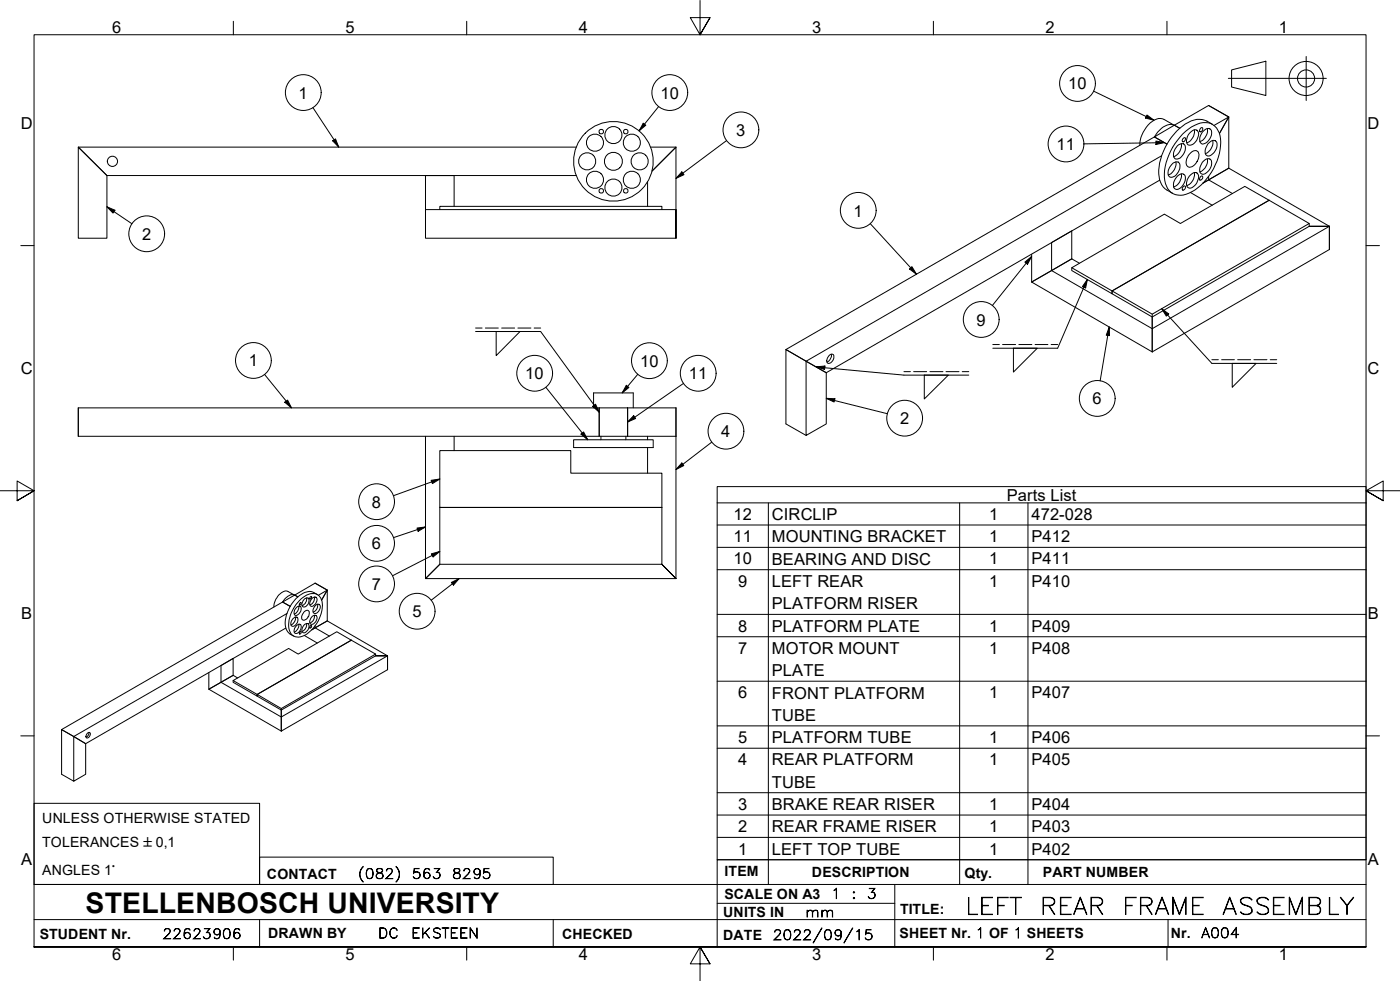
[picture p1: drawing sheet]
<svg xmlns="http://www.w3.org/2000/svg" width="410mm" height="287mm" viewBox="0 0 410 287" stroke-linecap="round" stroke-linejoin="round" font-family="sans-serif">
<!-- layer: Visible Edges(ISO) -->
<g fill="none" stroke="#000" stroke-width=".29">
<path d="M346.3 39.3a10.1 10.1 0 0 1 6.8-3.4 4.6 4.6 0 0 1 4.3 4.8 17.4 17.4 0 0 1-9.2 15.8 4.6 4.6 0 0 1-7.1-3.7 17.4 17.4 0 0 1 5.2-13.5zM348.2 39.1l.4-.4a1.29 1.29 0 0 1 1.8-.6 1.29 1.29 0 0 1 .4 1.9 2.8 2.8 0 0 1-2.9 2.4 2.49 2.49 0 0 1 .3-3.3zM349.7 38a3.6 3.6 0 0 1-2.2 3.8M351.6 37.5l.2-.1a.6 .6 0 0 1 .3 .8 .6 .6 0 0 1-.8 .2zM352 38.7l.4-.4a1.31 1.31 0 0 1 1.8-.6 1.31 1.31 0 0 1 .5 1.9 2.91 2.91 0 0 1-2.9 2.5 2.56 2.56 0 0 1 .2-3.4zM353.5 37.6a3.6 3.6 0 0 1-2.2 3.8M353.9 30.9l-10 5.8 1.5 .8-1.5-.8-5.9 3.4 3.7 2.1-3.7-2.1-107.9 62.2 11.8 6.8M353.9 30.9l5.9 3.3-2.7 4.9 2.7-4.9v15M353.9 30.9l5.9 3.3-4.3 2.5M355 36.4a6.3 6.3 0 0 0-7.9-.1 17.8 17.8 0 0 0-7.7 15.5l.5 1.6a5.3 5.3 0 0 0 3.4 3.2M22.9 43.1l8.4 8.3v18.3h-8.4zM31.3 51.4h137.4"/>
<path d="M168.7 43.1h-145.8l8.4 8.3M189.6 53.2v7.2M190.5 43.1h7.4l-7 7 7-7v26.6v-8.3h-73.3v8.3h73.3M338.1 40a6.4 6.4 0 0 1 4.8-3.6l.9 .3-3-1.8a4.1 4.1 0 0 0-4.6 1.6 9.2 9.2 0 0 0-2.4 6M339.6 52.7l-97.7 56.4M340.1 45.6l-104.1 60.1v21.8l5.9-3.4v-15M343.2 48.1a1.24 1.24 0 0 1 1.5-.7 1.24 1.24 0 0 1 .8 1.4 2.87 2.87 0 0 1-3 3 2.64 2.64 0 0 1 .7-3.7zM344.3 47.4a3.6 3.6 0 0 1-2.2 3.8M344.7 51.6a1.31 1.31 0 0 1 1.9-.6 1.31 1.31 0 0 1 .4 1.8 3.1 3.1 0 0 1-2.6 2.6 1.95 1.95 0 0 1-.3-3zM344.7 42.7l.4-.3a1.16 1.16 0 0 1 1.5-.3 1.16 1.16 0 0 1 .5 1.4 2.98 2.98 0 0 1-3 3 2.72 2.72 0 0 1 .6-3.8zM345.9 50.9a3.6 3.6 0 0 1-2.2 3.9M345.9 42.1a3.6 3.6 0 0 1-2.2 3.8"/>
<path d="M346.3 40.7l.6-.4a.66 .66 0 0 1 .1 .8 .66 .66 0 0 1-.8 .3zM346.5 54.6l.2-.2a.64 .64 0 0 1 .4 .8 .64 .64 0 0 1-.8 .4l-.2-.3zM348.2 51.6l.4-.4a1.29 1.29 0 0 1 1.8-.6 1.29 1.29 0 0 1 .4 1.9 3.1 3.1 0 0 1-2.6 2.6 1.66 1.66 0 0 1-.5-2.6zM348.4 45l.3-.3a1.27 1.27 0 0 1 1.7-.6 1.27 1.27 0 0 1 .6 1.6 3.1 3.1 0 0 1-3.1 3.1 2.38 2.38 0 0 1 .1-3.3zM348.6 56.3l6.4 3.8M349.7 50.5a3.6 3.6 0 0 1-2.2 3.9M351.6 51.6l.2-.1a.6 .6 0 0 1 .3 .8 .6 .6 0 0 1-.8 .3zM352 47.5a1.56 1.56 0 0 1 2.7-.4 3.4 3.4 0 0 1-2.7 3.9 1.92 1.92 0 0 1-.2-3zM353.5 46.5a3.6 3.6 0 0 1-2.2 3.8M353.6 42.2l.4-.4a1.31 1.31 0 0 1 1.8-.6 1.31 1.31 0 0 1 .5 1.9 3.3 3.3 0 0 1-2.7 2.6 1.92 1.92 0 0 1-.2-3zM353.9 51.6v1.1l7 4M355.1 41.2a3.6 3.6 0 0 1-2.2 3.8"/>
<path d="M359.8 49.2l-7.6 4.4M359.8 49.2l29.5 17v6.8M128.8 61.4v-1h65v1M133 60.4v-9h-8.4v10M302.1 74.4v8.2l11.7-6.8M313.8 75.8l-11.7 6.8 35.3 20.4M313.8 78.4l27.1-15.7 4.7 2.7 18.9-10.8 7.1 4-46 26.6zM313.8 75.8l2.2 1.2M383.3 66.2h6h-6M383.3 66.2l-45.9 26.6-11.8-6.8v-.8v.8l-11.8-6.8v-.8M383.3 65.4v.8M389.3 73v-6.8l-51.9 30-29.5-17v-8.2l5.9-3.4v8.2"/>
<path d="M389.3 73l-51.9 30M325.6 85.2l46-26.6 11.7 6.8-45.9 26.6zM337.4 92v11M22.9 119.4h152.6v8.3h-152.6zM173.8 119.4v-4.4h11.6v4.4M175.5 119.4h22.4v8.3h-14.1v-8.3v8.3h-8.3zM241.9 109.1l-11.8-6.8v21.8l5.9 3.4M242.7 104.2a.8 .8 0 0 1 1.1-.5 .8 .8 0 0 1 .4 1.1 1.4 1.4 0 0 1-1.9 1.4l-.2-.9zM243.4 103.7a2.22 2.22 0 0 1-1.3 2.3M124.6 127.7v41.7l4.2-4.2v-16.7h65v16.7h-65l-4.2 4.2h73.3l-4.1-4.2 4.1 4.2v-41.7M128.8 131.9h38.3v6.6h26.7v10h-65zM133 127.7v4.2"/>
<path d="M168 128.7h23.3v2.3h-23.3zM176 127.7v1M183.3 127.7v1M189.6 127.7v1M189.6 131v7.5M82.7 176.2l-64.7 37.4 7.1 4.1M82.7 176.2a3.3 3.3 0 0 1 3.5-2l-1.8-1a2.88 2.88 0 0 0-3.3 1.8l-.7 1.4-.2 1.3M84 179.6l-62.4 36v13.1l3.5-2.1v-8.9M86.8 177.8a.77 .77 0 0 1 1.1-.3 .77 .77 0 0 1 .2 1.1 1.48 1.48 0 0 1-1.9 1.4 2.07 2.07 0 0 1 .6-2.2zM87.4 177.4a2.1 2.1 0 0 1-1.2 2.3M87.7 175.8a5.1 5.1 0 0 1 4.9-1.9 4 4 0 0 1 1.7 4.5 10.5 10.5 0 0 1-6 7.9 2.79 2.79 0 0 1-3.8-3 10.6 10.6 0 0 1 3.2-7.5zM87.9 176.4a.33 .33 0 0 1 .2 .4 .33 .33 0 0 1-.5 .1z"/>
<path d="M89 179.2a.81 .81 0 0 1 .8-.6 .81 .81 0 0 1 .8 .7 1.97 1.97 0 0 1-1.9 2.2 1.52 1.52 0 0 1 .3-2.3zM89.1 175.4a.77 .77 0 0 1 1.1-.4 .77 .77 0 0 1 .2 1.2 1.34 1.34 0 0 1-1.8 1.3 1.81 1.81 0 0 1 .5-2.1zM89.8 175a2.4 2.4 0 0 1-1.3 2.3M90.9 174.7l.1-.1a.37 .37 0 0 1 .2 .5 .37 .37 0 0 1-.5 .2zM91.4 175.1a.85 .85 0 0 1 1.3-.2 .85 .85 0 0 1-.1 1.3 1.37 1.37 0 0 1-1.7 1.1 1.88 1.88 0 0 1 .5-2.2zM92.1 174.8a2.05 2.05 0 0 1-1.4 2.3M92.3 170.7l3.5 2-1.6 3 1.6-3v9.1M92.3 170.7l-6 3.5 .9 .5-.9-.5-3.6 2 2.3 1.3-2.3-1.3M92.3 170.7l3.5 2-2.6 1.6M92.6 177.1a.84 .84 0 0 1 1.2 .1 .84 .84 0 0 1-.2 1.2 1.28 1.28 0 0 1-1.8 1 1.89 1.89 0 0 1 .8-2.3zM93 174.1a4.1 4.1 0 0 0-5.8 .7 9.9 9.9 0 0 0-3.4 9.4l.8 1.2 1.4 .8M93 176.9a2.05 2.05 0 0 1-1.3 2.2"/>
<path d="M61.2 196.9v4.9l7.1-4.1M68.3 197.7l-7.1 4.1 21.2 12.2M68.3 199.2l16.2-9.4 2.8 1.7 11.3-6.6 4.3 2.5-27.6 15.9zM68.3 197.7l1.3 .8M83.7 183.8l-58.6 33.9M85.9 181.1a.77 .77 0 0 1 1-.4 .77 .77 0 0 1 .3 1.1 1.4 1.4 0 0 1-1.9 1.3 1.94 1.94 0 0 1 .6-2zM86.5 180.6a2.24 2.24 0 0 1-1.3 2.4M86.8 183.1a.77 .77 0 0 1 1.1-.3 .77 .77 0 0 1 .2 1.1 1.4 1.4 0 0 1-1.9 1.3 2 2 0 0 1 .6-2.1zM87.4 182.8a2.22 2.22 0 0 1-1.2 2.3M87.8 185.1l.1-.2a.36 .36 0 0 1 .2 .4 .36 .36 0 0 1-.5 .2zM89.1 182.9a.79 .79 0 0 1 1.1-.3 .79 .79 0 0 1 .2 1.1 1.42 1.42 0 0 1-1.8 1.4 1.88 1.88 0 0 1 .5-2.2zM89.1 186l3.8 2.2"/>
<path d="M89.8 182.5a2.25 2.25 0 0 1-1.3 2.3M90.9 183.2l.1-.1a.36 .36 0 0 1 .2 .5 .36 .36 0 0 1-.5 .1zM91.4 180.5a.85 .85 0 0 1 1.3-.2 .85 .85 0 0 1-.1 1.3 1.17 1.17 0 0 1-.6 1 1.17 1.17 0 0 1-1.3-.2v-.8zM92.1 180.1a2.16 2.16 0 0 1-1.4 2.3M92.3 183.1v.7l4.2 2.4M95.8 181.8l-4.5 2.6M95.8 181.8l17.7 10.2v4M110 192h3.5h-3.5M110 192l-27.6 15.8-7.1-4v-.5v.5l-7-4.1v-.5M110 191.5v.5M113.5 196v-4l-31.1 17.9-17.7-10.2v-4.9l3.6-2.1v5M113.5 196l-31.1 18"/>
<path d="M25.1 217.7l-7.1-4.1v13l3.6 2.1M25.5 214.7a.52 .52 0 0 1 .8-.3 .52 .52 0 0 1 .1 .9 .63 .63 0 0 1-.5 .7 .63 .63 0 0 1-.8-.4zM26 214.4a1.26 1.26 0 0 1-.8 1.4M75.3 203.3l27.6-15.9 7.1 4.1-27.6 15.9zM82.4 207.4v6.6"/>
<circle cx="176.1" cy="38.5" r=".67"/>
<circle cx="179.6" cy="39.5" r="2.51"/>
<circle cx="183.2" cy="38.5" r=".67"/>
<circle cx="32.9" cy="47.2" r="1.49"/>
<circle cx="171.9" cy="47.2" r="2.51"/>
<circle cx="174.2" cy="41.8" r="2.51"/>
<circle cx="174.2" cy="52.6" r="2.51"/>
<circle cx="176.1" cy="55.9" r=".67"/>
<circle cx="179.6" cy="54.9" r="2.51"/>
<circle cx="179.6" cy="47.2" r="2.64"/>
<circle cx="179.6" cy="47.2" r="11.7"/>
<circle cx="183.2" cy="55.9" r=".67"/>
<circle cx="185" cy="41.8" r="2.51"/>
<circle cx="185" cy="52.6" r="2.51"/>
<circle cx="187.3" cy="47.2" r="2.51"/>
</g>
<!-- layer: Symbols(ISO) -->
<g fill="none" stroke="#000" stroke-width=".29">
<path d="M91.6 31.5l7.6 11.6M188.3 36.1l.8 .6-2 1.6zM192.8 31.2l-5.7 7.1M320.2 26.7l17.7 8.5M335.9 33.7l2 1.5-2.5-.6zM97.4 41.2l.8-.5 1 2.4zM199.6 50.3l.7 .8-2.4 1.1zM212.7 41.2l-14.8 11M338.5 41.3l2.4 .4-2.4 .6zM340.9 41.7l-23.5 .4M31.3 60.5l2.4 1-.6 .9zM31.3 60.5l7.3 5"/>
<path d="M254.8 65.5l13.6 14.8M266.3 78.8l.7-.7 1.4 2.2zM300.1 76.7l2-1.6-1.2 2.3zM302.1 75.1l-11.5 14.3M139.3 97h19l17.2 23.7M139.3 96h1.9M142.1 96h3.8M145.3 97h7l-7 7.1zM146.9 96h3.8M151.6 96h3.8M156.4 96h1.9M318.4 81.8l-.5 2.5-1-.4z"/>
<path d="M318.4 81.8l-8.7 20.1h-19M324.8 95.7l.1 2.5-1-.1zM324.8 95.7l-2.7 15.8M340.2 90.4l2 1.5-.7 .6zM340.2 90.4l14.6 16h19M77.5 109.6l7.8 9.8M79.4 105.5a5.2 5.2 0 0 0-7.6-4.6 5.2 5.2 0 0 0-.7 8.9 5.2 5.2 0 0 0 8.3-3.4v-.9M83.4 117.7l.8-.6 1.1 2.3zM159.8 113.4l12.3 15.3M173.5 118.9l.9-.6 1.1 2.4zM183.4 112.8l.7 .6-1.9 1.6zM186.8 109.6l-4.6 5.4"/>
<path d="M200.2 112.2l-16.4 11.3M239 107.4l2.6-.3-.2 1.1zM239 107.4l25.7 2.4h19M241.9 116.6l2.6 .1-.3 1zM241.9 116.6l17.9 4.5M264.7 108.8h1.9M267.5 108.8h3.8M270.6 109.8h7.1l-7.1 7zM272.3 108.8h3.8M277 108.8h3.8M281.7 108.8h2M290.7 100.9h1.9"/>
<path d="M293.6 100.9h3.8M296.7 101.9h7l-7 7zM298.3 100.9h3.8M303.1 100.9h3.7M307.8 100.9h1.9M354.8 105.3h1.9M357.7 105.3h3.7M360.8 106.4h7l-7 7zM362.4 105.3h3.8M367.2 105.3h3.8M371.9 105.3h1.9M170.1 127.1l.8-.7 1.2 2.3z"/>
<path d="M185.5 121.7l.6 .8-2.3 1zM199.6 135.5l.6 .8-2.3 1.1zM208.4 129.4l-10.5 8M122.1 154.6l2.5-.3-2.2 1.2zM124.6 154.3l-9.3 3.1M126.2 140.6l2.6-.4-2.2 1.4zM128.8 140.2l-13.6 4.9M210 147.2v-4.8h190v4.8M210 147.2v104.5h190v-104.5M210 147.2h190M210 153.7h190M225 147.2v104.5"/>
<path d="M281 147.2v104.5M301 147.2v104.5M126.3 162.1l2.5-.7-2 1.6zM128.8 161.4l-13.9 7.1M132.1 170.5l2.3-1.1-1.6 1.9zM134.4 169.4l-8.2 6.3M210 160.2h190M210 166.8h190M210 179.8h190M210 186.4h190M210 199.4h190M210 212.5h190"/>
<path d="M210 219h190M210 232h190M210 238.6h190M210 245.1h190"/>
<circle cx="88.8" cy="27.1" r="5.2"/>
<circle cx="196.1" cy="27.1" r="5.2"/>
<circle cx="216.9" cy="38" r="5.2"/>
<circle cx="315.5" cy="24.4" r="5.2"/>
<circle cx="312.1" cy="42.1" r="5.2"/>
<circle cx="43" cy="68.4" r="5.2"/>
<circle cx="251.3" cy="61.6" r="5.2"/>
<circle cx="287.3" cy="93.5" r="5.2"/>
<circle cx="156.6" cy="109.3" r="5.2"/>
<circle cx="190.2" cy="105.6" r="5.2"/>
<circle cx="204.4" cy="109.3" r="5.2"/>
<circle cx="321.3" cy="116.6" r="5.2"/>
<circle cx="212.6" cy="126.2" r="5.2"/>
<circle cx="264.9" cy="122.4" r="5.2"/>
<circle cx="110.3" cy="146.9" r="5.2"/>
<circle cx="110.3" cy="159" r="5.2"/>
<circle cx="110.3" cy="170.9" r="5.2"/>
<circle cx="122.1" cy="178.9" r="5.2"/>
</g>
<!-- layer: Border_0 -->
<g fill="none" stroke="#000" stroke-width=".29">
<path d="M68.3 6.2v4M136.7 6.2v4M205 .1v10.1l-2.9-5h5.8l-2.9 5 2.9-5M273.3 6.2v4M341.7 6.2v4M6.1 71.9h3.9M400 71.9h3.9M0 143.7h10l-5-2.9v5.8l5-2.9-5 2.9M410 143.7h-10l5-2.9v5.8l-5-2.9 5 2.9M6.1 215.4h3.9M400 215.4h3.9M10 277.2v-267h390v267h-390h390"/>
<path d="M68.3 277.2v3.9M136.7 277.2v3.9M273.3 277.2v3.9M341.7 277.2v3.9M207.9 282.1l-2.9-4.9 2.9 4.9h-5.8l2.9-4.9v10"/>
</g>
<!-- layer: Sketch Geometry(ISO) -->
<g fill="none" stroke="#000" stroke-width=".29">
<path d="M382.5 16.5v12.9M359.7 22.9h28.7M360.6 20.5l10-2.6v10.1l-10-2.5zM10 235.2h66v23.7h-66zM10 258.9h390M76 250.9h86v8h-86zM225 251.7v7.2M262 258.9v18.3M281 251.7v7.2M301 251.7v7.2M400 251.7h-190v25.5M10 277.2h390"/>
<path d="M10 269.2h390M76 269.2v8M162 269.2v8M210 264.4h52M342 269.2v8"/>
<circle cx="382.4" cy="23" r="5"/>
<circle cx="382.4" cy="23" r="2.51"/>
</g>
<!-- layer: Symbols(ISO) -->
<g fill="#000">
<path d="M188.3 36.1l.8 .6-2 1.6z" fill-rule="evenodd"/>
<path d="M335.9 33.7l2 1.5-2.5-.6z" fill-rule="evenodd"/>
<path d="M97.4 41.2l.8-.5 1 2.4z" fill-rule="evenodd"/>
<path d="M199.6 50.3l.7 .8-2.4 1.1z" fill-rule="evenodd"/>
<path d="M338.5 41.3l2.4 .4-2.4 .6z" fill-rule="evenodd"/>
<path d="M31.3 60.5l2.4 1-.6 .9z" fill-rule="evenodd"/>
<path d="M266.3 78.8l.7-.7 1.4 2.2z" fill-rule="evenodd"/>
<path d="M300.1 76.7l2-1.6-1.2 2.3z" fill-rule="evenodd"/>
<path d="M318.4 81.8l-.5 2.5-1-.4z" fill-rule="evenodd"/>
<path d="M324.8 95.7l.1 2.5-1-.1z" fill-rule="evenodd"/>
<path d="M340.2 90.4l2 1.5-.7 .6z" fill-rule="evenodd"/>
<path d="M83.4 117.7l.8-.6 1.1 2.3z" fill-rule="evenodd"/>
<path d="M173.5 118.9l.9-.6 1.1 2.4z" fill-rule="evenodd"/>
<path d="M183.4 112.8l.7 .6-1.9 1.6z" fill-rule="evenodd"/>
<path d="M239 107.4l2.6-.3-.2 1.1z" fill-rule="evenodd"/>
<path d="M241.9 116.6l2.6 .1-.3 1z" fill-rule="evenodd"/>
<path d="M170.1 127.1l.8-.7 1.2 2.3z" fill-rule="evenodd"/>
<path d="M185.5 121.7l.6 .8-2.3 1z" fill-rule="evenodd"/>
<path d="M199.6 135.5l.6 .8-2.3 1.1z" fill-rule="evenodd"/>
<path d="M122.1 154.6l2.5-.3-2.2 1.2z" fill-rule="evenodd"/>
<path d="M126.2 140.6l2.6-.4-2.2 1.4z" fill-rule="evenodd"/>
<path d="M126.3 162.1l2.5-.7-2 1.6z" fill-rule="evenodd"/>
<path d="M132.1 170.5l2.3-1.1-1.6 1.9z" fill-rule="evenodd"/>
</g>
<text font-size="8.3" x="25.1" y="267.2">STELLENBOSCH UNIVERSITY</text>
<g font-size="6.7">
<text x="282.6" y="267.7">LEFT</text>
<text x="304.5" y="267.7">REAR</text>
<text x="328.6" y="267.7">FRAME</text>
<text x="357.9" y="267.7">ASSEMBLY</text>
</g>
<g font-size="4.8">
<text x="32.8" y="9.7">6</text>
<text x="101.2" y="9.7">5</text>
<text x="169.5" y="9.7">4</text>
<text x="237.8" y="9.7">3</text>
<text x="306.1" y="9.7">2</text>
<text x="374.5" y="9.7">1</text>
<text x="87.4" y="28.8">1</text>
<text x="193.4" y="28.8">10</text>
<text x="312.8" y="26.2">10</text>
<text x="6.1" y="37.8">D</text>
<text x="215.6" y="39.8">3</text>
<text x="400.4" y="37.8">D</text>
<text x="309.4" y="44">11</text>
<text x="249.9" y="63.4">1</text>
<text x="41.6" y="70.2">2</text>
<text x="285.9" y="95.3">9</text>
<text x="72.8" y="107.3">1</text>
<text x="187.5" y="107.3">10</text>
<text x="6.1" y="109.6">C</text>
<text x="153.8" y="111">10</text>
<text x="201.7" y="111">11</text>
<text x="400.4" y="109.6">C</text>
<text x="319.9" y="118.4">6</text>
<text x="263.5" y="124.2">2</text>
<text x="211.2" y="128">4</text>
<text x="108.9" y="148.7">8</text>
<text x="294.8" y="146.6">Parts List</text>
<text x="214.8" y="152.2">12</text>
<text x="226" y="152.2">CIRCLIP</text>
<text x="289.6" y="152.2">1</text>
<text x="302" y="152.2">472-028</text>
<text x="108.9" y="160.8">6</text>
<text x="214.8" y="158.8">11</text>
<text x="226" y="158.8">MOUNTING BRACKET</text>
<text x="289.6" y="158.8">1</text>
<text x="302" y="158.8">P412</text>
<text x="214.8" y="165.2">10</text>
<text x="226" y="165.3">BEARING AND DISC</text>
<text x="289.6" y="165.2">1</text>
<text x="302" y="165.2">P411</text>
<text x="108.9" y="172.6">7</text>
<text x="216.2" y="171.8">9</text>
<text x="226" y="171.8">LEFT REAR</text>
<text x="289.6" y="171.8">1</text>
<text x="302" y="171.8">P410</text>
<text x="226" y="178.3">PLATFORM RISER</text>
<text x="6.2" y="181.3">B</text>
<text x="120.8" y="180.7">5</text>
<text x="216.2" y="184.9">8</text>
<text x="226" y="184.9">PLATFORM PLATE</text>
<text x="289.6" y="184.9">1</text>
<text x="302" y="184.9">P409</text>
<text x="400.5" y="181.3">B</text>
<text x="216.2" y="191.3">7</text>
<text x="226" y="191.4">MOTOR MOUNT</text>
<text x="289.6" y="191.4">1</text>
<text x="302" y="191.4">P408</text>
<text x="226" y="197.9">PLATE</text>
<text x="216.2" y="204.4">6</text>
<text x="226" y="204.5">FRONT PLATFORM</text>
<text x="289.6" y="204.4">1</text>
<text x="302" y="204.4">P407</text>
<text x="226" y="211">TUBE</text>
<text x="216.2" y="217.5">5</text>
<text x="226" y="217.5">PLATFORM TUBE</text>
<text x="289.6" y="217.5">1</text>
<text x="302" y="217.5">P406</text>
<text x="216.2" y="224">4</text>
<text x="226" y="224">REAR PLATFORM</text>
<text x="289.6" y="224">1</text>
<text x="302" y="224">P405</text>
<text x="226" y="230.6">TUBE</text>
<text x="216.2" y="237.1">3</text>
<text x="226" y="237.1">BRAKE REAR RISER</text>
<text x="289.6" y="237.1">1</text>
<text x="302" y="237.1">P404</text>
<text x="216.2" y="243.6">2</text>
<text x="226" y="243.7">REAR FRAME RISER</text>
<text x="289.6" y="243.6">1</text>
<text x="302" y="243.6">P403</text>
<text x="216.2" y="250.1">1</text>
<text x="226" y="250.2">LEFT TOP TUBE</text>
<text x="289.6" y="250.1">1</text>
<text x="302" y="250.1">P402</text>
<text x="6.2" y="253.1">A</text>
<text x="400.5" y="253.1">A</text>
<text x="32.8" y="281.1">6</text>
<text x="101.2" y="281.1">5</text>
<text x="169.5" y="281.1">4</text>
<text x="237.8" y="281.1">3</text>
<text x="306.1" y="281.1">2</text>
<text x="374.5" y="281.1">1</text>
</g>
<g font-size="4.1">
<text x="12.4" y="240.9">UNLESS OTHERWISE STATED</text>
<text x="12.4" y="247.9">TOLERANCES ±0,1</text>
<text x="12.4" y="256">ANGLES 1°</text>
<text x="78.2" y="257.2">CONTACT</text>
<text x="212.2" y="256.5">ITEM</text>
<text x="237.7" y="256.7">DESCRIPTION</text>
<text x="282.4" y="256.9">Qty.</text>
<text x="305.4" y="256.8">PART NUMBER</text>
<text x="212.1" y="263">SCALE ON A3</text>
<text x="211.8" y="268.4">UNITS IN</text>
<text x="263.5" y="267.7">TITLE:</text>
<text x="11.6" y="274.8">STUDENT Nr.</text>
<text x="78.5" y="274.6">DRAWN BY</text>
<text x="164.6" y="274.8">CHECKED</text>
<text x="211.8" y="275.1">DATE</text>
<text x="263.4" y="274.6">SHEET Nr. 1 OF 1 SHEETS</text>
<text x="342.8" y="274.5">Nr.</text>
</g>
<g font-size="4">
<text x="104.8" y="257.2">(082)</text>
<text x="120.6" y="257.2">563</text>
<text x="132.3" y="257.2">8295</text>
<text x="243.3" y="263">1</text>
<text x="249.3" y="263">:</text>
<text x="253.8" y="263">3</text>
<text x="235.8" y="268.4">mm</text>
<text x="47.6" y="274.8">22623906</text>
<text x="110.7" y="274.6">DC</text>
<text x="120.4" y="274.6">EKSTEEN</text>
<text x="226.3" y="275.1">2022/09/15</text>
<text x="351.7" y="274.5">A004</text>
</g>
</svg>
